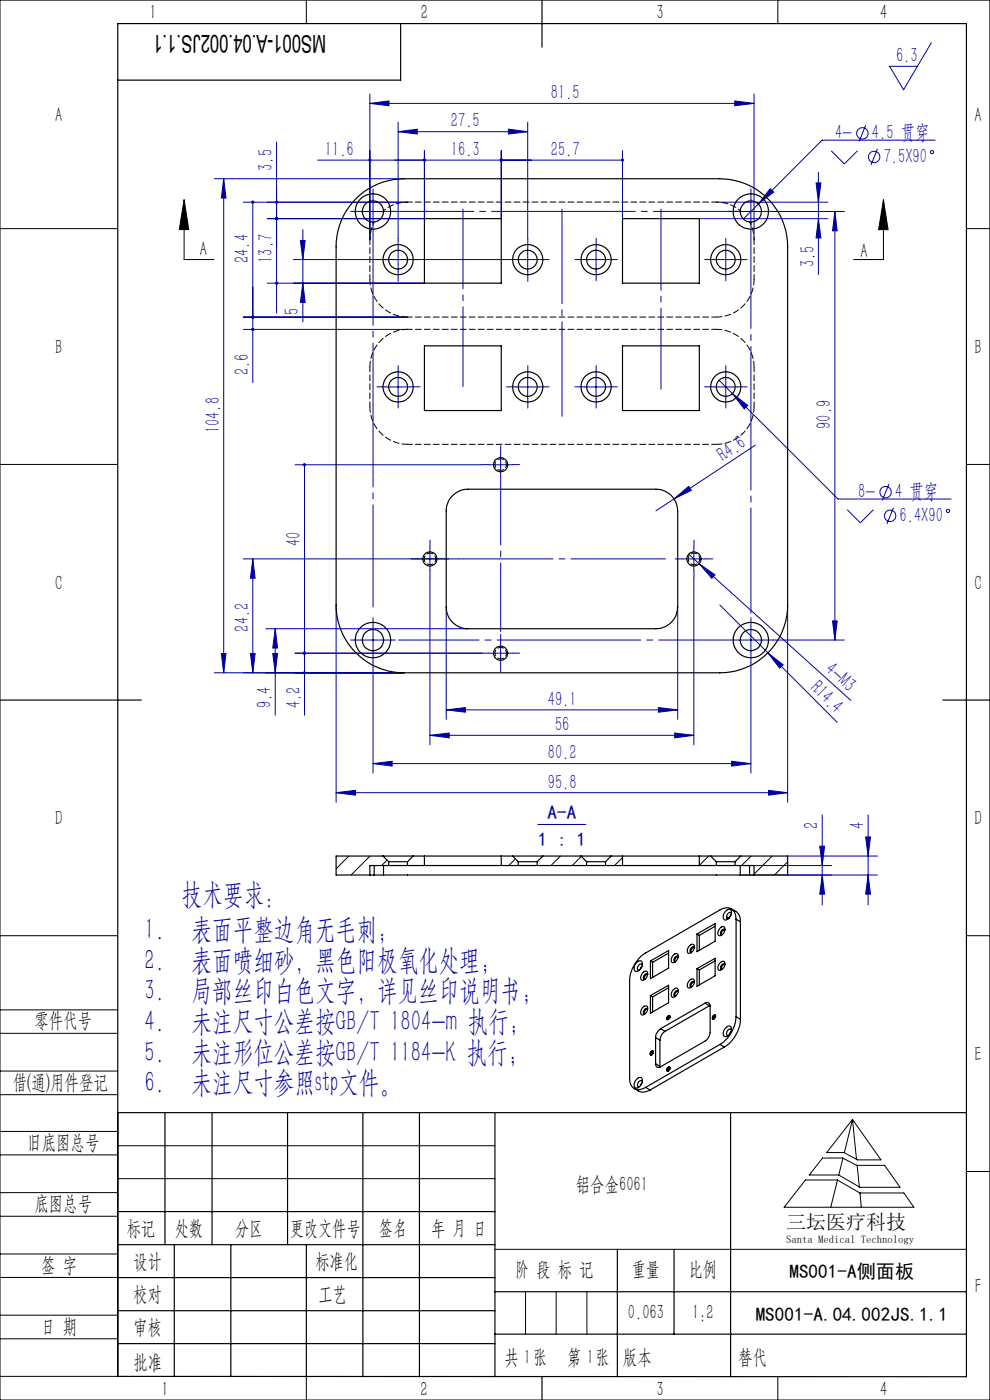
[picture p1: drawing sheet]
<svg xmlns="http://www.w3.org/2000/svg" width="210mm" height="297mm" viewBox="0 0 210 297" stroke-linecap="round" stroke-linejoin="round" font-family="sans-serif">
<g fill="none" stroke="#0000a0" stroke-width=".21">
<path d="M78.5 19.9v31M159.9 19.9v31M197.6 9.1l-5.9 9.9-3-4.9h5.9M45.4 37.9h40.3M47.4 37.9v104.8M47.4 37.9l.5 4.1h-.9zM58.7 30.1v36.3M67.4 34h64.6M78.5 21.9l4-.5v1zM78.5 21.9h81.4M84.5 27.9l4-.5v1zM84.5 25.9v24.7"/>
<path d="M84.5 27.9h27.4M90 32v14.4h-33.3M106.3 32v14.4M107.8 27.4l4.1 .5-4.1 .5zM111.9 25.9v24.7M132 32v14.4M155.9 21.4l4 .5-4 .5zM173.1 38.8h1l-.5 4.1zM173.6 36.5v21.7M176.3 32l2.8 2.8 2.8-2.8M183.6 26.6l-1.4 3.4M186.1 31.6l-1.4 3.4"/>
<path d="M198.4 29.7h-24l-16.7 16.8M51.6 42.9h34.8M53.6 42.9v38.3M62.2 55.1h45.3M63.7 51h1l-.5 4.1zM64.2 48.7v19.6M76.6 44.9h5M79.1 42.4v5M84.5 52.6v5M109.4 55.1h5M111.9 52.6v5M123.9 55.1h5"/>
<path d="M126.4 52.6v5M148.3 46.4h27.3M151.4 55.1h5.1M151.9 42.9h23.7M154 52.6v5M156.8 44.9h5M159.3 42.4v5M163.4 40l.7 .7-3.2 2.6zM164 44.9h15.1M173.6 46.4l.5 4.1h-1zM177.1 44.9l.5 4.1h-1zM177.1 44.9v90.9"/>
<path d="M51.6 67.3h34.8M51.6 69.9h34.8M56.7 60.1h33.3M64.2 60.1l.5 4.1h-1zM84.5 79.6v5M111.9 79.6v5M126.4 79.6v5M154 79.6v5M62.6 98.6h39.6M64.6 98.6v53.1M82 82.1h4.9M103.7 98.6h5"/>
<path d="M106.2 96.1v5M109.4 82.1h5M123.9 82.1h5M151.4 82.1h5.1M152.5 80.7l25.3 25.2h24M155.4 83.5l3.2 2.5-.7 .7zM160.2 94.4l-17.2 11.4M51.6 118.6h45.6M53.6 118.6l.5 4.1h-1zM53.6 118.6v24.1M91.2 116.1v5M143 105.8l3.1-2.6 .5 .8z"/>
<path d="M143 105.8l-3.9 2.6M144.7 118.6h5M146.1 117.6l2.2 2M147.2 116.1v5M148.3 119.6l3.4 2.4-.7 .7zM148.3 119.6l32.2 29M179.7 108.1l2.8 2.8 2.8-2.8M188.6 102.7l-1.5 3.4M189.5 107.7l-1.4 3.5M47 138.6h.9l-.5 4.1zM53.1 138.6h1l-.5 4.1zM56.4 133.4h42.8"/>
<path d="M57.9 138.6h1l-.5 4.1zM58.4 133.4l.5 4.1h-1zM58.4 133.4v18.3M62.6 138.6h39.6M71.3 128.3v41.9M76.6 135.8h5M79.1 133.3v5M91.2 122.6v35.4M94.7 128.8v23.8M103.7 138.6h5M106.2 136.1v5M143.8 128.8v23.8"/>
<path d="M147.2 122.6v35.4M152.7 128.3l10.2 10.2M156.8 135.8h5M159.3 133.3v5M162.9 138.5l3.2 2.5-.7 .7zM162.9 138.5l14.7 14.7M164 135.8h15.1M167.1 128.3v41.9M176.6 131.7h1l-.5 4.1zM79.1 140.5v23.5M85.7 142.7h-40.3M91.2 156l4.1-.5v1z"/>
<path d="M91.2 156h56M94.7 150.6l4-.5v1zM94.7 150.6h49.1M139.7 150.1l4.1 .5-4.1 .5zM143.1 155.5l4.1 .5-4.1 .5zM159.3 140.5v23.5M71.3 168.2l4.1-.5v1zM71.3 168.2h95.8M79.1 162l4.1-.5v1zM79.1 162h80.2M114.1 174.9h10.2M155.2 161.5l4.1 .5-4.1 .5z"/>
<path d="M163 167.7l4.1 .5-4.1 .5zM173.9 179.5h1l-.5 4.1zM174.4 172.9v19.1M183.6 177.5h1l-.5 4.1zM184.1 172.9v19.1M157 185.6h29.1M159.9 183.6h16.5M167.1 181.6h19M174.4 185.6l.5 4.1h-1zM184.1 185.6l.5 4.1h-1z"/>
<circle cx="182.9" cy="28.3" r="1.22"/>
<circle cx="185.4" cy="33.3" r="1.22"/>
<circle cx="197.7" cy="32.3" r=".34"/>
<circle cx="187.9" cy="104.4" r="1.2"/>
<circle cx="188.8" cy="109.4" r="1.22"/>
<circle cx="201.1" cy="108.4" r=".34"/>
</g>
<g fill="none" stroke="#000" stroke-width=".21">
<path d="M0 0h210v297h-210zM65 0v5M165 0v5M0 48.5h25M39.1 42.4l.9 6.3h-2zM39.1 42.4v12.7h6.3M187.4 42.4l1 6.3h-2zM187.4 42.4v12.7h-6.4M205 48.5h5M0 98.5h25M205 98.5h5M0 198.5h25"/>
<path d="M205 198.5h5M0 214.2h25M0 219.2h25M0 232.2h25M0 227.2h25M25 236v56h-25M180.8 237.5l6.1 8.6h-5l-2.9-1.6h-3.6zM180.8 237.5l-1.7 7M180.8 237.5l.9 8.5M0 245h25M0 240h25M0 258h25"/>
<path d="M0 253h25M25 243.1h80M25 250h80M170.9 250.3h6.7l4.8 2.8h9.3l2.2 3h-27.6zM174.5 245.7h4.3l3 1.5h5.8l3.3 4.7h-8.5l-4.5-2.6h-6.2zM177.7 250.3l-1.5 5.8M178.8 245.7l-.9 3.6M181.8 247.2l.5 4.6M182.4 253.1l.3 3M205 248.5h5M0 271h25M0 266h25"/>
<path d="M0 279h25M105 265h100M111.5 274v9M118 274v9M124.5 274v9M0 284h25M65 292.1v4.9M153.7 292h.1M165 292v5"/>
</g>
<g fill="none" stroke="#0000a0" stroke-width=".21" stroke-dasharray="30.5 1.3 1.3 1.3">
<path d="M76.6 44.9h-2.2M79.1 42.4v-2.3M82 55.1h-2M84.5 52.6v-2M84.5 57.6v2.1M87 55.1h2M109.5 55.1h-2M112 52.6v-2M112 57.6v2.1M114.5 55.1h2M124 55.1h-2M126.5 52.6v-2"/>
<path d="M126.5 57.6v2M129 55.1h2M151.5 55.1h-2M154 52.6v-2M154 57.6v2M156.5 55.1h2M156.8 44.9h-2.3M159.3 42.4v-2.3M161.8 44.9h2.2M84.5 79.6v-2M112 79.6v-2M126.5 79.6v-2"/>
<path d="M154 79.6v-2M82 82.1h-2M84.5 84.6v2M87 82.1h2.1M103.7 98.6h-1.5M106.2 96.1v-1.5M108.7 98.6h1.5M109.5 82.1h-2M112 84.6v2M114.5 82.1h2M124 82.1h-2M126.5 84.6v2"/>
<path d="M129 82.1h2M151.5 82.1h-2M154 84.6v2M156.5 82.1h2M88.7 118.6h-1.5M91.2 116.1v-1.5M93.7 118.6h1.5M144.7 118.6h-1.5M147.2 116.1v-1.5M149.7 118.6h1.5M76.6 135.8h-2.2M79.1 133.3v-2.3"/>
<path d="M79.1 138.3v2.2M81.6 135.8h2.3M91.2 121.1v1.5M103.7 138.6h-1.5M106.2 136.1v-1.5M108.7 138.6h1.5M147.2 121.1v1.5M159.3 133.3v-2.3M159.3 138.3v2.2M161.8 135.8h2.2M106.2 141.1v1.5"/>
</g>
<path d="M159.3 47.4v82.7" fill="none" stroke="#0000a0" stroke-width=".21" stroke-dasharray="30.5 1.3 1.3 1.3" stroke-dashoffset="8.2"/>
<path d="M79.1 47.4v81.3" fill="none" stroke="#0000a0" stroke-width=".21" stroke-dasharray="30.5 1.3 1.3 1.3" stroke-dashoffset="8.8"/>
<path d="M81.6 44.9h75.8" fill="none" stroke="#0000a0" stroke-width=".21" stroke-dasharray="30.5 1.3 1.3 1.3" stroke-dashoffset="11.6"/>
<path d="M156.8 135.8h-72.2" fill="none" stroke="#0000a0" stroke-width=".21" stroke-dasharray="30.5 1.3 1.3 1.3" stroke-dashoffset="13.4"/>
<path d="M106.2 101.1v32.9" fill="none" stroke="#0000a0" stroke-width=".21" stroke-dasharray="30.5 1.3 1.3 1.3" stroke-dashoffset="15.9"/>
<path d="M119.2 88.3v-43.9M141.2 118.6h-43.9" fill="none" stroke="#0000a0" stroke-width=".21" stroke-dasharray="30.5 1.3 1.3 1.3" stroke-dashoffset="10.4"/>
<path d="M98.2 82v-37.6" fill="none" stroke="#0000a0" stroke-width=".21" stroke-dasharray="30.5 1.3 1.3 1.3" stroke-dashoffset="13.6"/>
<path d="M140.2 44.4v38.2" fill="none" stroke="#0000a0" stroke-width=".21" stroke-dasharray="30.5 1.3 1.3 1.3" stroke-dashoffset="13.3"/>
<g fill="none" stroke="#000" stroke-width=".25">
<path d="M85 5v12h-60M115 0v10M0 148.5h30M200 148.5h10M25 236h180M35 236v28.1M45 236v28.1M61 236v28.1M77 236v56.1M89 236v56.1M105 236v56.1M155 236v56.1"/>
<path d="M25 257h80M25 264.1h80M25 271h80M25 278.1h80M37 264.1v28M49 264.1v28M65 264.1v28M105 274h100M131 265v27.1M143 265v18M25 292l180 .1v-287.1h-180v287.1M25 285h80"/>
<path d="M105 283h100M115 292v5"/>
</g>
<path d="M187.4 42.4l1 6.3h-2zM39.1 42.4l.9 6.3h-2z" fill="#000"/>
<g fill="#0000a0">
<path d="M143 105.8l3.1-2.6 .5 .8z"/>
<path d="M162.9 138.5l3.2 2.5-.7 .7z"/>
<path d="M148.3 119.6l3.4 2.4-.7 .7z"/>
<path d="M107.8 27.4l4.1 .5-4.1 .5zM84.5 27.9l4-.5v1zM155.9 21.4l4 .5-4 .5zM78.5 21.9l4-.5v1zM89.8 33.7a.34 .34 0 0 0 .1 .6 .34 .34 0 0 0 .5-.3h-.4h.4l-.2-.3zM78.1 33.8v.2h.4h-.4a.33 .33 0 0 0 .5 .2 .33 .33 0 0 0 .1-.5 .33 .33 0 0 0-.6 .1zM210.1 65.6v1zM210.1 65.6v1z"/>
<path d="M91.2 156l4.1-.5v1zM143.1 155.5l4.1 .5-4.1 .5zM94.7 150.6l4-.5v1zM139.7 150.1l4.1 .5-4.1 .5zM71.3 168.2l4.1-.5v1zM163 167.7l4.1 .5-4.1 .5zM79.1 162l4.1-.5v1zM155.2 161.5l4.1 .5-4.1 .5zM163.4 40l-2.5 3.3 3.2-2.6zM89.8 33.7a.34 .34 0 0 0 .1 .6 .34 .34 0 0 0 .5-.3h-.4h.4l-.2-.3zM106.1 33.7l-.1 .3h.3h-.3a.33 .33 0 0 0 .5 .2 .33 .33 0 0 0 .1-.5 .33 .33 0 0 0-.5 0zM155.4 83.5l2.5 3.2 .7-.7zM106.1 33.7l-.1 .3h.3h-.3a.33 .33 0 0 0 .5 .2 .33 .33 0 0 0 .1-.5 .33 .33 0 0 0-.5 0zM131.8 33.7a.33 .33 0 0 0 .1 .5 .33 .33 0 0 0 .5-.2h-.4h.4l-.1-.3zM210.1 53.5v1zM210.1 53.5v1zM210.1 65.6v1zM210.1 65.6v1zM210.1 59.5v1zM210.1 59.5v1z"/>
<path d="M58.5 59.8a.33 .33 0 0 0 0 .6 .33 .33 0 0 0 .5-.2 .33 .33 0 0 0-.3-.4v.3v-.3zM58.5 46.1l-.1 .1a.31 .31 0 0 0 0 .3 .31 .31 0 0 0 .3 .2v-.3v.3l.2-.1a.34 .34 0 0 0 0-.4 .34 .34 0 0 0-.4-.1zM64.2 60.1l.5 4.1h-1zM63.7 51h1l-.5 4.1zM58.4 46.2a.35 .35 0 0 0 .2 .5 .35 .35 0 0 0 .4-.3 .35 .35 0 0 0-.3-.4v.4v-.4zM58.4 42.7a.31 .31 0 0 0 0 .3 .31 .31 0 0 0 .3 .2v-.3v.3a.33 .33 0 0 0 .3-.5 .33 .33 0 0 0-.6 0zM173.6 46.4l.5 4.1h-1zM173.1 38.8h1l-.5 4.1zM210.1 74.3v4zM210.1 68.4v4.1zM210.1 86v4.1zM210.1 80.6v4.1zM184.2 185.6l.4 4.1h-1zM183.6 177.5h1l-.4 4.1z"/>
<path d="M47 138.6h.9l-.5 4.1zM47.4 37.9l.5 4.1h-.9z"/>
<path d="M64.3 98.4a.33 .33 0 0 0 .1 .5 .33 .33 0 0 0 .5-.3 .33 .33 0 0 0-.3-.4v.4v-.4zM64.3 138.4a.35 .35 0 0 0 .3 .5v-.3v.3a.35 .35 0 0 0 .3-.5 .35 .35 0 0 0-.6 0zM177.1 44.9l.5 4.1h-1zM176.6 131.7h1l-.5 4.1zM53.4 42.6a.34 .34 0 0 0 .1 .6 .34 .34 0 0 0 .5-.2 .34 .34 0 0 0-.4-.5v.4v-.4zM53.4 67v.1a.34 .34 0 0 0-.1 .3 .34 .34 0 0 0 .3 .2v-.3l.1 .3a.34 .34 0 0 0 .2-.5 .34 .34 0 0 0-.5-.1zM53.4 67v.1a.34 .34 0 0 0-.1 .3 .34 .34 0 0 0 .3 .2v-.3l.1 .3a.34 .34 0 0 0 .2-.5 .34 .34 0 0 0-.5-.1zM53.4 69.6a.34 .34 0 0 0 .1 .6 .34 .34 0 0 0 .5-.2 .34 .34 0 0 0-.4-.5v.4v-.4zM210.1 72.5v4.1zM210.1 80.6v4.1zM173.9 179.5h1l-.5 4.1zM174.4 185.6l.5 4.1h-1z"/>
<path d="M53.6 118.6l.5 4.1h-1zM53.1 138.6h1l-.5 4.1zM58.4 133.4l.5 4.1h-1zM57.9 138.6h1l-.5 4.1zM64.3 138.4a.35 .35 0 0 0 .3 .5v-.3v.3a.35 .35 0 0 0 .3-.5 .35 .35 0 0 0-.6 0zM64.3 142.5a.34 .34 0 0 0 .1 .5 .34 .34 0 0 0 .5-.2 .34 .34 0 0 0-.3-.4v.3v-.3z"/>
</g>
<g fill="none" stroke="#000" stroke-width=".25">
<path d="M75.5 42.2a14.4 14.4 0 0 1 10.2-4.3h67a14.4 14.4 0 0 1 14.4 14.4v76a14.4 14.4 0 0 1-14.4 14.4h-67a14.4 14.4 0 0 1-14.4-14.4v-76a14.4 14.4 0 0 1 4.2-10.1zM90 46.4h16.3v13.7h-16.3zM132 46.4h16.3v13.7h-16.3zM90 73.4h16.3v13.7h-16.3zM132 73.4h16.3v13.7h-16.3zM107.4 98.6h.3M92.4 118.6h.3M96.2 104.9a4.6 4.6 0 0 1 3-1.1h39.9a4.6 4.6 0 0 1 4.7 4.6v20.4a4.6 4.6 0 0 1-4.7 4.6h-39.9a4.6 4.6 0 0 1-4.5-4.6v-20.4a4.6 4.6 0 0 1 1.5-3.5zM148.4 118.6h.3M107.4 138.6h.3M78.5 185.6h.9M79.4 185.6h2"/>
<path d="M79.4 183.6v2M81.2 181.6h6.4M81.2 181.6h-9.9v4h7.2M81.2 181.6l1.2 1.2M81.4 185.6h75.6M81.4 183.6v2M82.4 182.8h4M82.4 183.6h4M82.4 182.8v.8M82.4 183.6h-3.9v2M86.4 183.6h23.5M86.4 182.8v.8"/>
<path d="M87.6 181.6h21.1M87.6 181.6l-1.2 1.2M90 181.6v2M106.3 181.6v2M108.7 181.6h6.4M108.7 181.6l1.2 1.2M109.9 183.6h4M109.9 182.8h4M109.9 182.8v.8M113.9 183.6h10.5M113.9 182.8v.8M115.1 181.6h8.1"/>
<path d="M115.1 181.6l-1.2 1.2M123.2 181.6h6.4M123.2 181.6l1.2 1.2M124.4 183.6h4M124.4 182.8h4M124.4 182.8v.8M128.4 183.6h23.5M128.4 182.8v.8M129.6 181.6h21.1M129.6 181.6l-1.2 1.2M132 181.6v2M147.8 198.2l3.9-2.3v3.8l-3.9 2.2z"/>
<path d="M147.8 198.2l.5 .2M148.3 198.4v3.2M148.3 181.6v2M150.7 181.6h6.4M150.7 181.6l1.2 1.2M151.7 196.5l-3.4 1.9M151.9 183.6h4M151.9 182.8h4M151.9 182.8v.8M152.9 196.7a.55 .55 0 0 1 .8 0 .55 .55 0 0 1 0 .8l-.3 .6a.62 .62 0 0 1-1 .3 .62 .62 0 0 1 0-1zM153.7 197.2l-.6 .5v.6M153.8 197.3a.5 .5 0 0 0-.6-.1 .5 .5 0 0 0-.3 .5 .38 .38 0 0 0-.1 .4 .38 .38 0 0 0 .4 .2"/>
<path d="M153.9 193.4a.69 .69 0 0 1 .6-.5 .69 .69 0 0 1 .6 .3 1.6 1.6 0 0 1-1.4 2 1.19 1.19 0 0 1 .2-1.8zM154.2 194.8h.4M154.6 194.8l-.4-.2 .1 .3M155 194.1l-.3 .6M155.1 192.8l1 .6a2.35 2.35 0 0 1 1 2.1M155.2 193.8a.53 .53 0 0 0-.7-.2 .53 .53 0 0 0-.3 .6 .42 .42 0 0 0-.1 .4 .42 .42 0 0 0 .4 .3M155.9 183.6h4v2M155.9 182.8v.8M156.1 195a2.1 2.1 0 0 0-1-2.2 2.1 2.1 0 0 0-2.4 .2l-15.8 9.2a7.4 7.4 0 0 0-3.3 5.8v20.7a2.06 2.06 0 0 0 1 2.2 2.06 2.06 0 0 0 2.3-.2M156.1 195v20.7M156.1 195l1 .5M157 185.6h2"/>
<path d="M157 183.6v2M157.1 195.5v20.7M157.1 181.6h10v4h-7.2M157.1 181.6l-1.2 1.2M159 185.6h.9M159 183.6v2M135.1 204.1a.67 .67 0 0 1 1-.2 .67 .67 0 0 1 .1 1l-.3 .7a.79 .79 0 0 1-1.3 .2l-.1-.7zM136.2 205l-.4 .6M136.2 204.7a.41 .41 0 0 0-.4-.2 .41 .41 0 0 0-.3 .3l-.2 .3a.42 .42 0 0 0-.1 .4 .42 .42 0 0 0 .4 .3M136.3 213.8a.62 .62 0 0 1 .9-.4 .62 .62 0 0 1 .1 1.1l-.2 .3a.68 .68 0 0 1-1.1 .3l-.1-.4zM136.4 206.3a.56 .56 0 0 1 .8-.2 .56 .56 0 0 1 .1 .8l-.1 .4a.71 .71 0 0 1-.5 .6 .71 .71 0 0 1-.8-.3l.1-.6zM137.3 214l-.5 .5-.1 .6"/>
<path d="M137.3 206.7l-.5 .4-.1 .7M137.4 214.1a.43 .43 0 0 0-.5-.2 .43 .43 0 0 0-.3 .4 .43 .43 0 0 0-.2 .5 .43 .43 0 0 0 .4 .3M137.4 206.8a.37 .37 0 0 0-.4-.3 .37 .37 0 0 0-.3 .4 .45 .45 0 0 0-.3 .5 .45 .45 0 0 0 .4 .3M138 203.9l3.8-2.3v3.8l-3.8 2.2zM138 211.2l3.8-2.2v3.7l-3.8 2.2zM138 211.2l.4 .3M138 203.9l.4 .2M138.4 204.1v3.2M138.4 211.5v3.2M140.1 218.2l-.4 .4a2.07 2.07 0 0 0-.6 1.5M140.1 218.2l1 .6M141.1 218.8a2.42 2.42 0 0 0-1.1 1.9"/>
<path d="M141.6 215.6a.31 .31 0 0 1 .5-.1 .31 .31 0 0 1-.1 .5 .33 .33 0 0 1-.4 .3 .33 .33 0 0 1-.1-.5zM141.8 209.5l-3.4 2M141.8 202.2l-3.4 1.9M142.1 215.5a.63 .63 0 0 0-.6 .8M142.1 215.7l-.3 .5M142.1 215.6a.39 .39 0 0 0-.4 .2 .39 .39 0 0 0 .1 .5M142.1 215.6l-.3 .3-.1 .4M142.8 210l.1-.1a.58 .58 0 0 1 .8-.2 .58 .58 0 0 1 .1 .9l-.2 .4a.61 .61 0 0 1-.6 .6 .61 .61 0 0 1-.6-.5l.1-.6zM142.9 202.6a.57 .57 0 0 1 .8-.2 .57 .57 0 0 1 .1 .8l-.1 .3a.73 .73 0 0 1-.5 .7 .73 .73 0 0 1-.8-.3l.1-.7zM143.8 210.3l-.5 .4-.1 .7M143.8 202.9l-.6 .6v.5M143.9 210.4a.55 .55 0 0 0-.7-.1 .55 .55 0 0 0-.3 .6 .37 .37 0 0 0 .4 .5"/>
<path d="M143.9 203a.48 .48 0 0 0-.6-.1 .48 .48 0 0 0-.3 .5 .36 .36 0 0 0-.1 .4 .36 .36 0 0 0 .4 .2M146.2 208.1l.1-.1a.58 .58 0 0 1 .8-.3 .58 .58 0 0 1 .1 .9l-.2 .5a.61 .61 0 0 1-.6 .5 .61 .61 0 0 1-.6-.5v-.4zM146.3 200.6a.57 .57 0 0 1 .8-.2 .57 .57 0 0 1 .1 .8l-.1 .3a.73 .73 0 0 1-.5 .7 .73 .73 0 0 1-.8-.3v-.6zM147.2 208.3h-.2l-.4 .4v.7M147.2 200.9l-.6 .5v.7M147.3 208.4a.55 .55 0 0 0-.7-.1 .55 .55 0 0 0-.2 .6 .37 .37 0 0 0 .3 .5M147.3 201a.48 .48 0 0 0-.6-.1 .48 .48 0 0 0-.3 .5 .36 .36 0 0 0-.1 .4 .36 .36 0 0 0 .4 .2M147.8 205.5l3.9-2.2v3.7l-3.9 2.2zM147.8 205.5l.5 .3M148.3 205.8v3.1M149.5 212.8a.66 .66 0 0 1 .8-.1 .66 .66 0 0 1 .3 .7v6a2.28 2.28 0 0 1-1.1 1.5l-9.4 5.4a.65 .65 0 0 1-.7 .1 .65 .65 0 0 1-.3-.7M149.5 212.8l-9.4 5.4"/>
<path d="M149.5 212.8l1 .6M150.5 213.4l-9.4 5.4M150.6 213.3l-.1 .1M151.2 215.5a.31 .31 0 0 1 .5-.1 .31 .31 0 0 1 0 .5 .33 .33 0 0 1-.2 .3 .33 .33 0 0 1-.4-.2zM151.7 203.8l-3.4 2M151.7 215.4a.63 .63 0 0 0-.5 .8M151.7 215.7l-.2 .4M151.8 215.5a.37 .37 0 0 0-.5 .2 .37 .37 0 0 0 .1 .4M151.8 215.5l-.1 .3M151.8 215.5l-.4 .3v.3M152.7 204.3a.59 .59 0 0 1 .8-.3 .59 .59 0 0 1 .2 .9l-.2 .4a.63 .63 0 0 1-.6 .5 .63 .63 0 0 1-.6-.4zM153.7 204.6a.85 .85 0 0 0-.6 1.1"/>
<path d="M153.8 204.6a.55 .55 0 0 0-.7 0 .55 .55 0 0 0-.2 .5 .34 .34 0 0 0-.1 .4 .34 .34 0 0 0 .4 .2M153.9 218.1a.7 .7 0 0 1 1.2-.1 1.52 1.52 0 0 1-1.5 1.8 1.38 1.38 0 0 1 .3-1.7zM155 218.9l-.3 .5M155.2 218.5a.55 .55 0 0 0-.7-.1 .55 .55 0 0 0-.3 .5 .46 .46 0 0 0-.1 .5 .46 .46 0 0 0 .4 .3M156.1 215.7a7.7 7.7 0 0 1-3.4 5.9M156.1 215.7l1 .5M157.1 216.2a7.5 7.5 0 0 1-3.4 5.9M134.5 230.9l1 .6a2.55 2.55 0 0 0 2.4-.3M135.1 228.9a.67 .67 0 0 1 1-.2 .67 .67 0 0 1 .1 1l-.2 .4a.77 .77 0 0 1-.6 .7 .77 .77 0 0 1-.9-.3v-.7zM136.2 229.8l-.4 .5M136.2 229.4a.48 .48 0 0 0-.5-.2 .48 .48 0 0 0-.3 .5l-.1 .1a.44 .44 0 0 0-.1 .5 .44 .44 0 0 0 .4 .3M136.9 230.7l1 .5"/>
<path d="M138 223.1a.31 .31 0 0 1 .5-.1 .31 .31 0 0 1 0 .5 .33 .33 0 0 1-.2 .3 .33 .33 0 0 1-.4-.1zM138.5 223a.63 .63 0 0 0-.5 .8M138.6 223.2v.1M138.6 223.1a.37 .37 0 0 0-.5 .2 .37 .37 0 0 0 .2 .5M138.6 223.1l-.3 .3-.1 .4M138.6 223.3l-.3 .4M138.6 223.2h.1M139.1 220.1v5.6M139.1 225.7l.9 .5M139.1 220.1l.9 .6M140 226.2v.2M140 220.7v5.5"/>
<path d="M141.6 226.4a.28 .28 0 0 1 .4-.1 .28 .28 0 0 1 .1 .5 .35 .35 0 0 1-.2 .4 .35 .35 0 0 1-.5-.2zM142.1 226.4a.64 .64 0 0 0-.6 .8M142.1 226.7h.1M142.1 226.6v.2M142.1 226.5a.43 .43 0 0 0-.4 .2 .43 .43 0 0 0 0 .5l.4-.5M142.1 226.6l-.3 .2-.1 .4M152.7 221.6l-15.8 9.1M152.7 221.6l1 .5M153.7 222.1l-15.8 9.1"/>
<circle cx="79.1" cy="44.9" r="2.25"/>
<circle cx="79.1" cy="44.9" r="3.8"/>
<circle cx="84.5" cy="55.1" r="3.2"/>
<circle cx="84.5" cy="55.1" r="2"/>
<circle cx="111.9" cy="55.1" r="3.2"/>
<circle cx="111.9" cy="55.1" r="2"/>
<circle cx="126.4" cy="55.1" r="3.2"/>
<circle cx="126.4" cy="55.1" r="2"/>
<circle cx="154" cy="55.1" r="3.2"/>
<circle cx="154" cy="55.1" r="2"/>
<circle cx="159.3" cy="44.9" r="3.7"/>
<circle cx="159.3" cy="44.9" r="2.25"/>
<circle cx="84.5" cy="82.1" r="3.2"/>
<circle cx="84.5" cy="82.1" r="2.01"/>
<circle cx="106.2" cy="98.6" r="1.5"/>
<circle cx="111.9" cy="82.1" r="3.2"/>
<circle cx="111.9" cy="82.1" r="2.01"/>
<circle cx="126.4" cy="82.1" r="3.2"/>
<circle cx="126.4" cy="82.1" r="2.01"/>
<circle cx="154" cy="82.1" r="3.2"/>
<circle cx="154" cy="82.1" r="2.01"/>
<circle cx="91.2" cy="118.6" r="1.5"/>
<circle cx="147.2" cy="118.6" r="1.51"/>
<circle cx="79.1" cy="135.8" r="2.25"/>
<circle cx="79.1" cy="135.8" r="3.8"/>
<circle cx="106.2" cy="138.6" r="1.51"/>
<circle cx="159.3" cy="135.8" r="2.25"/>
<circle cx="159.3" cy="135.8" r="3.7"/>
</g>
<path d="M78.5 50.9a8 8 0 0 1 .9-3.8M159 47.1a8 8 0 0 1 1 3.8M107.4 98.6a1.23 1.23 0 0 1-1.7 1.1 1.23 1.23 0 0 1-.4-2 1.23 1.23 0 0 1 2 .4l.1 .5M92.4 118.6a1.23 1.23 0 0 1-1.7 1.1 1.23 1.23 0 0 1-.4-2 1.23 1.23 0 0 1 2 .4l.1 .5M148.4 118.6a1.23 1.23 0 0 1-1.7 1.1 1.23 1.23 0 0 1-.4-2 1.23 1.23 0 0 1 2 .4l.1 .5M107.4 138.6a1.23 1.23 0 0 1-1.7 1.1 1.23 1.23 0 0 1-.4-2 1.23 1.23 0 0 1 2 .4l.1 .5" fill="none" stroke="#000" stroke-width=".21" stroke-dasharray="1.3 .6" stroke-dashoffset=".6"/>
<path d="M78.5 59.3v-8.4M160 50.9v8.4M160 77.9v8.4M78.5 86.3v-8.4" fill="none" stroke="#000" stroke-width=".21" stroke-dasharray="1.3 .6" stroke-dashoffset=".2"/>
<path d="M86.5 42.9h65.5M86.5 69.9h65.5M152 67.3h-65.5M152 94.3h-65.5" fill="none" stroke="#000" stroke-width=".21" stroke-dasharray="1.3 .6" stroke-dashoffset=".3"/>
<path d="M81.4 44.7a8 8 0 0 1 5.1-1.8M152 42.9a8 8 0 0 1 5 1.8" fill="none" stroke="#000" stroke-width=".21" stroke-dasharray="1.3 .6" stroke-dashoffset=".7"/>
<path d="M160 59.3a8 8 0 0 1-8 8M78.5 77.9a8 8 0 0 1 8-8M86.5 67.3a8 8 0 0 1-8-8M152 69.9a8 8 0 0 1 8 8M86.5 94.3a8 8 0 0 1-8-8M160 86.3a8 8 0 0 1-8 8" fill="none" stroke="#000" stroke-width=".21" stroke-dasharray="1.3 .6" stroke-dashoffset=".1"/>
<path d="M74 181.6l-2.7 2.7M78.5 181.6l-4 4M82.1 182.5l-1.1 1.1M90 183.5v.1M109.3 182.2l-1.4 1.4M118.9 181.6l-2 2M123.3 181.7l-1.9 1.9M132 181.9l-1.6 1.7M150.3 181.6l-2 2M159.3 181.6l-2 2M163.8 181.6l-3.9 3.9M167.1 182.8l-2.8 2.8" fill="none" stroke="#000" stroke-width=".21"/>
<g font-size="6.3" fill="#0000a0">
<text x="38.6" y="191.7">技术要求：</text>
<text x="30.6" y="199.2">1.</text>
<text x="40.6" y="199.2">表面平整边角无毛刺；</text>
<text x="30.6" y="205.7">2.</text>
<text x="40.6" y="205.7">表面喷细砂，黑色阳极氧化处理；</text>
<text x="30.6" y="212.2">3.</text>
<text x="40.6" y="212.2">局部丝印白色文字，详见丝印说明书；</text>
<text x="30.6" y="218.7">4.</text>
<text x="40.6" y="218.7">未注尺寸公差按GB/T 1804-m 执行；</text>
<text x="30.6" y="225.2">5.</text>
<text x="40.6" y="225.2">未注形位公差按GB/T 1184-K 执行；</text>
<text x="30.6" y="231.7">6.</text>
<text x="40.6" y="231.7">未注尺寸参照stp文件。</text>
</g>
<text font-size="5.2" x="69.2" y="7.3" transform="rotate(-180 69.2 7.3)">MS001-A.04.002JS.1.1</text>
<g font-size="4.4" fill="#010000">
<text x="31.7" y="4.1">1</text>
<text x="89.2" y="4.1">2</text>
<text x="139.2" y="4.1">3</text>
<text x="186.7" y="4.1">4</text>
<text x="156.6" y="289.5">替代</text>
</g>
<g font-size="4.4" fill="#0000a0">
<text x="190.1" y="13.2">6.3</text>
<text x="116.9" y="21">81.5</text>
<text x="95.7" y="27">27.5</text>
<text x="177.1" y="29.6">4-</text>
<text x="184.9" y="29.6">4.5 贯穿</text>
<text x="68.9" y="33.1">11.6</text>
<text x="95.7" y="33.1">16.3</text>
<text x="116.9" y="33.1">25.7</text>
<text x="187.4" y="34.6">7.5X90</text>
<text x="57.8" y="36.2" transform="rotate(-90 57.8 36.2)">3.5</text>
<text x="52.8" y="55.8" transform="rotate(-90 52.8 55.8)">24.4</text>
<text x="57.8" y="55.8" transform="rotate(-90 57.8 55.8)">13.7</text>
<text x="172.8" y="56.7" transform="rotate(-90 172.8 56.7)">3.5</text>
<text x="63.4" y="66.8" transform="rotate(-90 63.4 66.8)">5</text>
<text x="52.8" y="79.6" transform="rotate(-90 52.8 79.6)">2.6</text>
<text x="46.6" y="91.9" transform="rotate(-90 46.6 91.9)">104.8</text>
<text x="176.2" y="91" transform="rotate(-90 176.2 91)">90.9</text>
<text x="153.4" y="97.9" transform="rotate(-34 153.4 97.9)">R4.6</text>
<text x="182.1" y="105.7">8-</text>
<text x="189.9" y="105.7">4 贯穿</text>
<text x="190.8" y="110.7">6.4X90</text>
<text x="63.7" y="115.8" transform="rotate(-90 63.7 115.8)">40</text>
<text x="52.8" y="134" transform="rotate(-90 52.8 134)">24.2</text>
<text x="174.9" y="142.3" transform="rotate(42 174.9 142.3)">4-M3</text>
<text x="116.2" y="149.7">49.1</text>
<text x="171.7" y="146.1" transform="rotate(45 171.7 146.1)">R14.4</text>
<text x="57.5" y="150.2" transform="rotate(-90 57.5 150.2)">9.4</text>
<text x="63.7" y="150.2" transform="rotate(-90 63.7 150.2)">4.2</text>
<text x="117.7" y="155.1">56</text>
<text x="116.2" y="161.1">80.2</text>
<text x="116.2" y="167.3">95.8</text>
<text x="173.5" y="175.9" transform="rotate(-90 173.5 175.9)">2</text>
<text x="183.3" y="175.9" transform="rotate(-90 183.3 175.9)">4</text>
</g>
<g font-size="4.4">
<text x="11.7" y="25.9">A</text>
<text x="206.7" y="25.9">A</text>
<text x="42.4" y="54.2">A</text>
<text x="182.5" y="54.7">A</text>
<text x="11.7" y="75.1">B</text>
<text x="206.7" y="75.1">B</text>
<text x="11.7" y="125.1">C</text>
<text x="206.7" y="125.1">C</text>
<text x="11.7" y="175.1">D</text>
<text x="206.7" y="175.1">D</text>
<text x="7.3" y="217.9">零件代号</text>
<text x="206.7" y="225.1">E</text>
<text x="2.7" y="231">借(通)用件登记</text>
<text x="5.8" y="243.7">旧底图总号</text>
<text x="7.3" y="256.8">底图总号</text>
<text x="122.1" y="252.6">铝合金6061</text>
<text x="26.9" y="261.9">标记</text>
<text x="37.1" y="261.9">处数</text>
<text x="49.9" y="261.9">分区</text>
<text x="61.5" y="261.9">更改文件号</text>
<text x="80.4" y="261.9">签名</text>
<text x="91.5" y="261.9">年 月 日</text>
<text x="8.7" y="269.8">签 字</text>
<text x="28.3" y="268.9">设计</text>
<text x="66.9" y="268.9">标准化</text>
<text x="109.3" y="270.8">阶 段 标 记</text>
<text x="134" y="270.8">重量</text>
<text x="146.1" y="270.8">比例</text>
<text x="206.8" y="274.4">F</text>
<text x="28.3" y="276">校对</text>
<text x="67.6" y="276">工艺</text>
<text x="133.2" y="279.8">0.063</text>
<text x="146.8" y="279.8">1:2</text>
<text x="8.7" y="282.9">日 期</text>
<text x="28.4" y="283">审核</text>
<text x="28.3" y="290.4">批准</text>
<text x="107" y="289.5">共 张</text>
<text x="111.1" y="289.5">1</text>
<text x="120.3" y="289.5">第 张</text>
<text x="124.5" y="289.5">1</text>
<text x="132.1" y="289.5">版本</text>
<text x="34.2" y="296.1">1</text>
<text x="89.2" y="296.2">2</text>
<text x="139.2" y="296.2">3</text>
<text x="186.7" y="296.2">4</text>
</g>
<text font-size="4.2" x="166.8" y="260.7">三坛医疗科技</text>
<g font-size="4.1" fill="#0000a0">
<text x="116.2" y="173.8">A-A</text>
<text x="114.1" y="179.4">1 : 1</text>
</g>
<g font-size="4.1">
<text x="167.5" y="271.1">MS001-A侧面板</text>
<text x="160.3" y="280.2">MS001-A.04.002JS.1.1</text>
</g>
<text font-size="2.3" x="166.8" y="263.6">Santa Medical Technology</text>
</svg>
